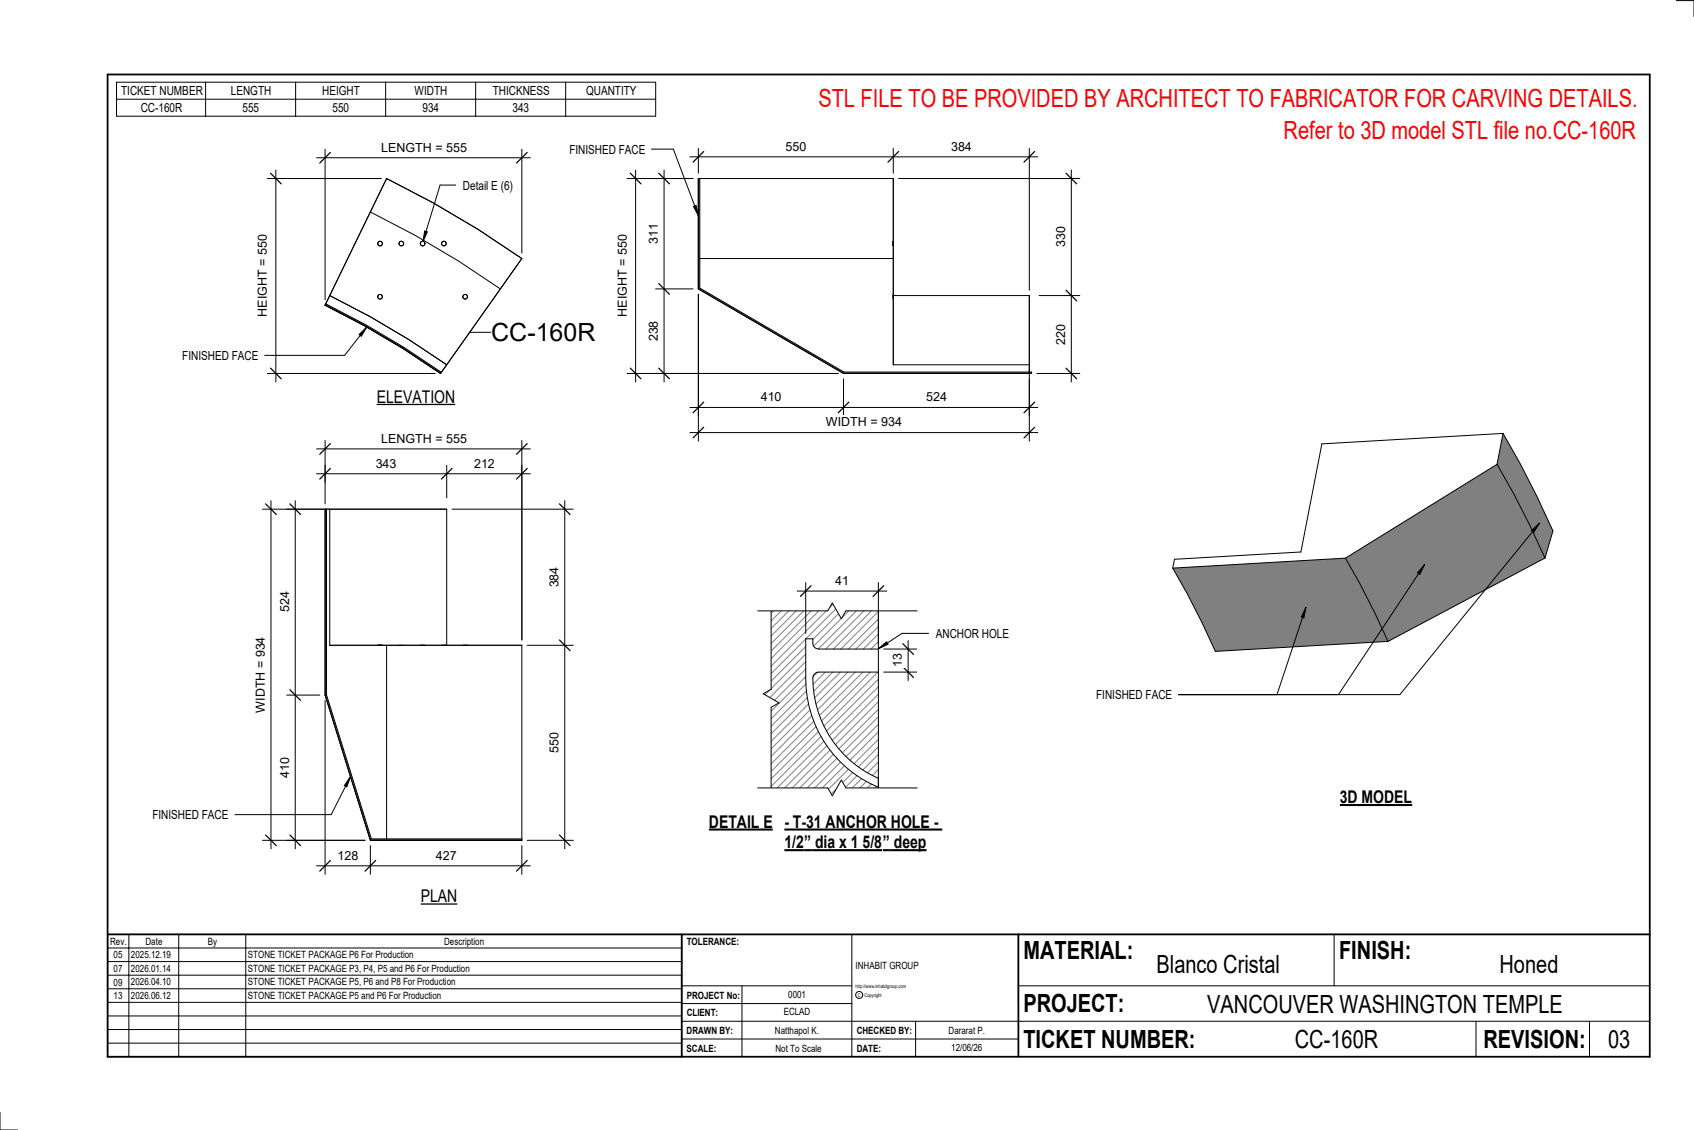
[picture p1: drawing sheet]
<svg xmlns="http://www.w3.org/2000/svg" width="914mm" height="610mm" viewBox="0 0 914 610" stroke-linecap="round" stroke-linejoin="round" font-family="sans-serif">
<g fill="#808080">
<path d="M726 301l82-51 9 16 17 35-85 45-15-31z"/>
<path d="M811 234l10 16 17 36-4 15a484 484 0 0 0-26-51z"/>
<path d="M633 306l93-5 8 14 15 31-93 5-7-16z"/>
</g>
<path d="M811 234l10 16 17 36-4 15M811 234l-3 16M811 234l-97 5-12 59-68 4-1 4M808 250l-82 51M808 250l9 16 17 35M633 306l16 29 7 16 93-5M726 301l8 14 15 31M726 301l-93 5M834 301l-85 45" fill="none" stroke="#000" stroke-width=".54"/>
<path d="M377 96h1v59l78 46h101h-102l-78-45z" fill="#7c7c7c"/>
<g fill="none" stroke="#000" stroke-width=".54">
<path d="M377 96v43M377 96v60M377 96h105M378 96v59l78 46h101h-102M482 96v43h-104M482 96v101M377 114v42M482 130v1zM482 131v2zM377 156l78 45M482 159v1zM482 159h74"/>
<path d="M556 159v38M556 159v42v-4M482 161v36M482 160v1zM482 197h74"/>
</g>
<path d="M176 164l21 11 21 12 20 14-20-13-21-12-22-11z" fill="#7c7c7c"/>
<g fill="none" stroke="#000" stroke-width=".54">
<path d="M178 159l22 12 21 12 20 14M175 165l22 11 21 12 20 13M175 165l25-51 24 13 23 14 23 15-32 45M175 165l34-69 25 13 24 15 24 15-41 58M176 164l21 11 21 12 20 14M241 197l-3 4"/>
<circle cx="205" cy="131" r="1.2"/>
<circle cx="217" cy="131" r="1.2"/>
<circle cx="228" cy="131" r="1.2"/>
<circle cx="240" cy="131" r="1.2"/>
<circle cx="205" cy="160" r="1.2"/>
<circle cx="251" cy="160" r="1.2"/>
</g>
<path d="M175 275h1v100l24 78h82h-82l-25-78z" fill="#7c7c7c"/>
<g fill="none" stroke="#000" stroke-width=".54">
<path d="M175 275h66M175 275v100M175 275h3M176 275v100l24 78h82M178 275h63M178 275v73M241 275v73M178 348h63M178 348h31M204 348h2M209 348h73M209 348v105"/>
<path d="M227 348h2M238 348h3M241 348h41M250 348h2M282 348v105M175 375l25 78M200 453h70M200 453h82M209 453h73"/>
</g>
<path d="M412 324v106h62v-5a64 64 0 0 1-39-59v-21h4v4l2 1h33v-26zM440 364h-1a58 58 0 0 0 35 56v-57h-32z" fill="#fff"/>
<g fill="none" stroke="#808080" stroke-width=".54">
<path d="M415 324l-3 3M419 324l-7 7M423 324l-11 11M427 324l-15 15M431 324l-19 19M435 324l-23 23M439 324l-27 27M443 324l-31 32M447 324l-35 36M451 324l-39 40M455 324l-43 44M459 324l-20 21"/>
<path d="M463 324l-24 25M467 324l-25 26M471 324l-25 26M474 326l-24 24M474 330l-20 20M474 334l-16 16M474 338l-12 12M435 349l-23 23M435 353l-23 23M435 357l-23 23M474 342l-8 8M474 346l-4 4"/>
<path d="M435 361l-23 23M435 365l-23 23M435 369l-23 23M435 373l-23 23M436 376l-24 24M436 380l-24 24M441 363l-2 2M445 363l-6 6M450 363l-11 10M454 363l-14 13M458 363l-18 17M462 363l-21 20"/>
<path d="M466 363l-24 23M470 363l-27 26M474 363l-29 29M474 366l-28 28M474 370l-26 27M474 374l-25 25M474 379l-23 23M437 383l-25 25M438 386l-26 26M439 389l-27 27M440 392l-28 28M442 395l-30 29"/>
<path d="M443 397l-31 32M445 400l-30 30M474 383l-21 21M474 387l-19 19M474 391l-17 17M474 395l-15 15M474 399l-13 13M446 402l-27 28M448 405l-25 25M450 407l-23 23M452 409l-21 21M454 411l-19 19"/>
<path d="M456 413l-17 17M458 415l-15 15M460 417l-13 13M463 418l-12 12M474 403l-11 11M474 407l-8 8M474 411l-6 6M474 415l-3 3M474 419v1M465 420l-9 10M468 422l-8 8M470 423l-6 7"/>
<path d="M473 424l-5 6M474 427l-2 3"/>
</g>
<path d="M354 96h20M358 92v114M354 156h20M354 201h98M412 324h62v106h-62zM474 350h-33l-2-1v-4h-4a122 122 0 0 0 2 36 63 63 0 0 0 37 44M474 363h-32h-2l-1 1a58 58 0 0 0 35 56" fill="none" stroke="#000" stroke-width=".54"/>
<path d="M356 93l5 6M356 153l5 6M356 199l5 5" fill="none" stroke="#000" stroke-width=".67"/>
<g fill="#fff">
<path d="M349 173h8v11h-8z"/>
<path d="M349 121h8v11h-8z"/>
</g>
<path d="M339 96h35M343 92v114M339 201h113" fill="none" stroke="#000" stroke-width=".54"/>
<path d="M340 93l6 6M340 199l6 5" fill="none" stroke="#000" stroke-width=".67"/>
<path d="M332 127h8v44h-8z" fill="#fff"/>
<path d="M485 96h98M578 92v114M561 159h22M560 201h23" fill="none" stroke="#000" stroke-width=".54"/>
<path d="M575 93l6 6M575 157l6 5M575 199l6 5" fill="none" stroke="#000" stroke-width=".67"/>
<g fill="#fff">
<path d="M569 175h7v11h-7z"/>
<path d="M569 122h7v11h-7z"/>
</g>
<path d="M372 85h188M377 80v13M482 80v13M556 80v77" fill="none" stroke="#000" stroke-width=".54"/>
<path d="M380 82l-6 5M485 82l-6 5M558 82l-5 5" fill="none" stroke="#000" stroke-width=".67"/>
<g fill="#fff">
<path d="M513 75h11v8h-11z"/>
<path d="M424 75h11v8h-11z"/>
</g>
<path d="M377 159v65M372 220h188M455 204v20M556 204v20" fill="none" stroke="#000" stroke-width=".54"/>
<path d="M380 217l-6 6M458 217l-6 6M558 217l-5 6" fill="none" stroke="#000" stroke-width=".67"/>
<g fill="#fff">
<path d="M500 210h11v8h-11z"/>
<path d="M411 210h11v8h-11z"/>
</g>
<path d="M377 159v79M556 200v38M372 233h188" fill="none" stroke="#000" stroke-width=".54"/>
<path d="M380 231l-6 5M558 231l-5 5" fill="none" stroke="#000" stroke-width=".67"/>
<path d="M446 224h41v8h-41z" fill="#fff"/>
<path d="M254 179h11" fill="none" stroke="#000" stroke-width=".54"/>
<path d="M265 172h57v15h-57z" fill="#fff"/>
<path d="M171 85h115M175 81v81M282 81v56" fill="none" stroke="#000" stroke-width=".54"/>
<path d="M178 82l-5 6M285 82l-6 6" fill="none" stroke="#000" stroke-width=".67"/>
<path d="M206 76h46v7h-46z" fill="#fff"/>
<path d="M144 96h62M149 92v114M144 201h91" fill="none" stroke="#000" stroke-width=".54"/>
<path d="M146 93l6 6M146 199l6 5" fill="none" stroke="#000" stroke-width=".67"/>
<path d="M138 127h8v44h-8z" fill="#fff"/>
<path d="M229 125h2l-3 5z" fill="#000"/>
<path d="M246 100h-8l-10 30M229 125h2l-3 5z" fill="none" stroke="#000" stroke-width=".54"/>
<path d="M250 96h27v8h-27z" fill="#fff"/>
<path d="M175 378v94M200 456v16M282 456v16M171 467h115" fill="none" stroke="#000" stroke-width=".54"/>
<path d="M178 464l-5 6M203 464l-6 6M285 464l-6 6" fill="none" stroke="#000" stroke-width=".67"/>
<g fill="#fff">
<path d="M235 458h11v7h-11z"/>
<path d="M182 458h11v7h-11z"/>
</g>
<path d="M175 238v22M282 238v107M171 242h115" fill="none" stroke="#000" stroke-width=".54"/>
<path d="M178 239l-5 6M285 239l-6 6" fill="none" stroke="#000" stroke-width=".67"/>
<path d="M206 233h46v7h-46z" fill="#fff"/>
<path d="M171 256h115M175 251v21M241 251v18M282 251v94" fill="none" stroke="#000" stroke-width=".54"/>
<path d="M178 253l-5 5M244 253l-6 5M285 253l-6 5" fill="none" stroke="#000" stroke-width=".67"/>
<g fill="#fff">
<path d="M203 246h11v8h-11z"/>
<path d="M256 246h11v8h-11z"/>
</g>
<path d="M244 275h65M305 270v188M285 348h24M285 453h24" fill="none" stroke="#000" stroke-width=".54"/>
<path d="M302 272l6 6M302 345l6 6M302 450l6 6" fill="none" stroke="#000" stroke-width=".67"/>
<g fill="#fff">
<path d="M295 306h8v11h-8z"/>
<path d="M295 395h8v11h-8z"/>
</g>
<path d="M155 275h20M159 270v188M155 375h18M155 453h42" fill="none" stroke="#000" stroke-width=".54"/>
<path d="M156 272l6 6M156 372l6 6M156 450l6 6" fill="none" stroke="#000" stroke-width=".67"/>
<g fill="#fff">
<path d="M150 319h8v11h-8z"/>
<path d="M150 409h8v11h-8z"/>
</g>
<path d="M142 275h33M146 270v188M142 453h55" fill="none" stroke="#000" stroke-width=".54"/>
<path d="M143 272l6 6M143 450l6 6" fill="none" stroke="#000" stroke-width=".67"/>
<g fill="#fff">
<path d="M137 343h7v41h-7z"/>
<path d="M383 438h34v11h-34z"/>
</g>
<path d="M383 448h34" fill="none" stroke="#000" stroke-width="1.1" stroke-linecap="butt"/>
<g fill="#fff">
<path d="M423 438h86v11h-86z"/>
<path d="M423 449h11v11h-11z"/>
<path d="M434 449h4v11h-4z"/>
<path d="M438 449h39v11h-39z"/>
<path d="M477 449h3v11h-3z"/>
<path d="M480 449h20v11h-20z"/>
</g>
<path d="M423 448h86M423 459h53M477 459h23" fill="none" stroke="#000" stroke-width="1.1" stroke-linecap="butt"/>
<path d="M410 324h6v48l-4 2 8 5-4 3v48h-6z" fill="#fff"/>
<path d="M416 324v48l-4 2 8 5-4 3v48M474 350l5-4v1zM501 342h-14l-13 8" fill="none" stroke="#000" stroke-width=".54"/>
<path d="M474 350l5-4v1z" fill="#000"/>
<g fill="#fff">
<path d="M505 338h39v8h-39z"/>
<path d="M409 323h86v7h-38l-3 4-5-9-2 5h-38z"/>
</g>
<path d="M409 330h38l2-5 5 9 3-4h38" fill="none" stroke="#000" stroke-width=".54"/>
<path d="M409 425h38l2 4 5-8 3 4h38v7h-86z" fill="#fff"/>
<path d="M477 350h18M490 346v21M477 363h18M409 425h38l2 4 5-8 3 4h38" fill="none" stroke="#000" stroke-width=".54"/>
<path d="M487 360l6 5M487 347l6 6" fill="none" stroke="#000" stroke-width=".67"/>
<path d="M481 353h7v7h-7z" fill="#fff"/>
<path d="M430 319h49M435 314v28M474 314v33" fill="none" stroke="#000" stroke-width=".54"/>
<path d="M438 316l-6 6M477 316l-6 6" fill="none" stroke="#000" stroke-width=".67"/>
<path d="M451 309h7v8h-7z" fill="#fff"/>
<g fill="none" stroke="#000" stroke-width=".54">
<path d="M905 0h9v9M460 504v66M720 504v28M891 504h-341v37M368 532h92M401 532v38M550 532h341M368 551h523M368 541h92M494 551v19M797 551v19M858 551v19"/>
<path d="M368 561h182M0 600v10h10"/>
<circle cx="464" cy="537" r="1.9"/>
</g>
<path d="M58 40h833v530h-833zM58 504h833M368 504v66M550 504v66" fill="none" stroke="#000" stroke-width=".96"/>
<g fill="#fff">
<path d="M652 534h192v15h-192z"/>
<path d="M513 562h17v6h-17z"/>
<path d="M425 533h10v6h-10z"/>
<path d="M423 543h15v6h-15z"/>
<path d="M418 553h24v6h-24z"/>
<path d="M624 513h68v15h-68z"/>
<path d="M809 513h33v15h-33z"/>
<path d="M512 553h20v6h-20z"/>
<path d="M699 553h45v15h-45z"/>
<path d="M442 45h443v16h-443z"/>
<path d="M868 553h12v15h-12z"/>
<path d="M61 512h5v6h-5z"/>
<path d="M61 520h5v6h-5z"/>
<path d="M61 527h5v6h-5z"/>
<path d="M61 534h5v6h-5z"/>
<path d="M693 63h192v15h-192z"/>
<path d="M203 209h43v10h-43z"/>
</g>
<path d="M203 218h43" fill="none" stroke="#000" stroke-width=".69" stroke-linecap="butt"/>
<path d="M227 478h20v11h-20z" fill="#fff"/>
<path d="M227 488h20" fill="none" stroke="#000" stroke-width=".69" stroke-linecap="butt"/>
<path d="M723 424h40v12h-40z" fill="#fff"/>
<path d="M723 434h39" fill="none" stroke="#000" stroke-width="1.1" stroke-linecap="butt"/>
<g fill="none" stroke="#000" stroke-width=".54">
<path d="M63 44h291v19h-291zM63 54h291M111 44v19M160 44v19M208 44v19M257 44v19M305 44v19M352 80h11l14 36M374 111h2l1 5zM58 504h310v66h-310zM58 519h310M58 511h310"/>
<path d="M70 504v66M96 504v66M133 504v66M58 533h310M58 526h310M58 555h310M58 548h310M58 541h310M58 563h310"/>
</g>
<path d="M374 111h2l1 5z" fill="#000"/>
<path d="M307 77h41v7h-41z" fill="#fff"/>
<path d="M194 180l4-4-3 5z" fill="#000"/>
<path d="M198 176l-12 16h-43M194 180l4-4-3 5z" fill="none" stroke="#000" stroke-width=".54"/>
<path d="M98 188h41v8h-41z" fill="#fff"/>
<path d="M189 419l-2 5h-1z" fill="#000"/>
<path d="M189 419l-2 5h-1zM189 419l-10 20h-52" fill="none" stroke="#000" stroke-width=".54"/>
<path d="M82 436h41v7h-41z" fill="#fff"/>
<path d="M827 286l4-4-3 5zM831 282l-75 93h-120M769 305l-3 5-1-1zM769 305l-47 70M705 328l-1 5h-2zM705 328l-16 47" fill="none" stroke="#000" stroke-width=".54"/>
<path d="M827 286l4-4-3 5zM769 305l-3 5-1-1zM705 328l-1 5h-2z" fill="#000"/>
<path d="M592 371h40v8h-40z" fill="#fff"/>
<g font-size="13.5" fill="#f00">
<text x="442" y="58">STL FILE TO BE PROVIDED BY ARCHITECT TO FABRICATOR FOR CARVING DETAILS.</text>
<text x="693" y="75">Refer to 3D model STL file no.CC-160R</text>
</g>
<g font-size="13.5">
<text x="265" y="184">CC-160R</text>
<text x="552" y="517">MATERIAL:</text>
<text x="723" y="517">FINISH:</text>
<text x="624" y="525">Blanco Cristal</text>
<text x="809" y="525">Honed</text>
<text x="552" y="546">PROJECT:</text>
<text x="652" y="546">VANCOUVER WASHINGTON TEMPLE</text>
<text x="552" y="565">TICKET NUMBER:</text>
<text x="699" y="565">CC-160R</text>
<text x="801" y="565">REVISION:</text>
<text x="868" y="565">03</text>
</g>
<g font-size="9.4">
<text x="203" y="217">ELEVATION</text>
<text x="723" y="433">3D MODEL</text>
<text x="383" y="446">DETAIL E</text>
<text x="423" y="446">- T-31 ANCHOR HOLE -</text>
<text x="423" y="458">1/2</text>
<text x="434" y="458">”</text>
<text x="440" y="458">dia x 1 5/8</text>
<text x="477" y="458">”</text>
<text x="482" y="458">deep</text>
<text x="227" y="487">PLAN</text>
</g>
<g font-size="6.7">
<text x="65" y="51">TICKET NUMBER</text>
<text x="125" y="51">LENGTH</text>
<text x="174" y="51">HEIGHT</text>
<text x="224" y="51">WIDTH</text>
<text x="266" y="51">THICKNESS</text>
<text x="316" y="51">QUANTITY</text>
<text x="76" y="60">CC-160R</text>
<text x="131" y="60">555</text>
<text x="179" y="60">550</text>
<text x="228" y="60">934</text>
<text x="277" y="60">343</text>
<text x="206" y="82">LENGTH = 555</text>
<text x="307" y="83">FINISHED FACE</text>
<text x="424" y="81">550</text>
<text x="513" y="81">384</text>
<text x="250" y="102">Detail E (6)</text>
<text x="355" y="132" transform="rotate(-90 355 132)">311</text>
<text x="575" y="133" transform="rotate(-90 575 133)">330</text>
<text x="144" y="171" transform="rotate(-90 144 171)">HEIGHT = 550</text>
<text x="338" y="171" transform="rotate(-90 338 171)">HEIGHT = 550</text>
<text x="355" y="184" transform="rotate(-90 355 184)">238</text>
<text x="575" y="186" transform="rotate(-90 575 186)">220</text>
<text x="98" y="194">FINISHED FACE</text>
<text x="411" y="216">410</text>
<text x="500" y="216">524</text>
<text x="446" y="230">WIDTH = 934</text>
<text x="206" y="239">LENGTH = 555</text>
<text x="203" y="252">343</text>
<text x="256" y="252">212</text>
<text x="302" y="317" transform="rotate(-90 302 317)">384</text>
<text x="451" y="316">41</text>
<text x="156" y="330" transform="rotate(-90 156 330)">524</text>
<text x="505" y="344">ANCHOR HOLE</text>
<text x="487" y="360" transform="rotate(-90 487 360)">13</text>
<text x="592" y="377">FINISHED FACE</text>
<text x="143" y="384" transform="rotate(-90 143 384)">WIDTH = 934</text>
<text x="302" y="406" transform="rotate(-90 302 406)">550</text>
<text x="156" y="420" transform="rotate(-90 156 420)">410</text>
<text x="82" y="442">FINISHED FACE</text>
<text x="182" y="464">128</text>
<text x="235" y="464">427</text>
</g>
<g font-size="5.4">
<text x="59" y="510">Rev.</text>
<text x="79" y="510">Date</text>
<text x="112" y="510">By</text>
<text x="240" y="510">Description</text>
<text x="371" y="510">TOLERANCE:</text>
<text x="61" y="517">05</text>
<text x="71" y="517">2025.12.19</text>
<text x="134" y="517">STONE TICKET PACKAGE P6 For Production</text>
<text x="61" y="525">07</text>
<text x="71" y="524">2026.01.14</text>
<text x="134" y="524">STONE TICKET PACKAGE P3, P4, P5 and P6 For Production</text>
<text x="462" y="523">INHABIT GROUP</text>
<text x="61" y="532">09</text>
<text x="71" y="532">2026.04.10</text>
<text x="134" y="532">STONE TICKET PACKAGE P5, P6 and P8 For Production</text>
<text x="61" y="539">13</text>
<text x="71" y="539">2026.06.12</text>
<text x="134" y="539">STONE TICKET PACKAGE P5 and P6 For Production</text>
<text x="371" y="539">PROJECT No:</text>
<text x="425" y="538">0001</text>
<text x="371" y="548">CLIENT:</text>
<text x="423" y="548">ECLAD</text>
<text x="371" y="558">DRAWN BY:</text>
<text x="418" y="558">Natthapol K.</text>
<text x="462" y="558">CHECKED BY:</text>
<text x="512" y="558">Dararat P.</text>
<text x="371" y="567">SCALE:</text>
<text x="419" y="567">Not To Scale</text>
<text x="462" y="567">DATE:</text>
<text x="513" y="567">12/06/26</text>
</g>
<g font-size="2.7">
<text x="462" y="533">http://www.inhabitgroup.com</text>
<text x="463" y="538">C</text>
<text x="467" y="538">Copyright</text>
</g>
</svg>
